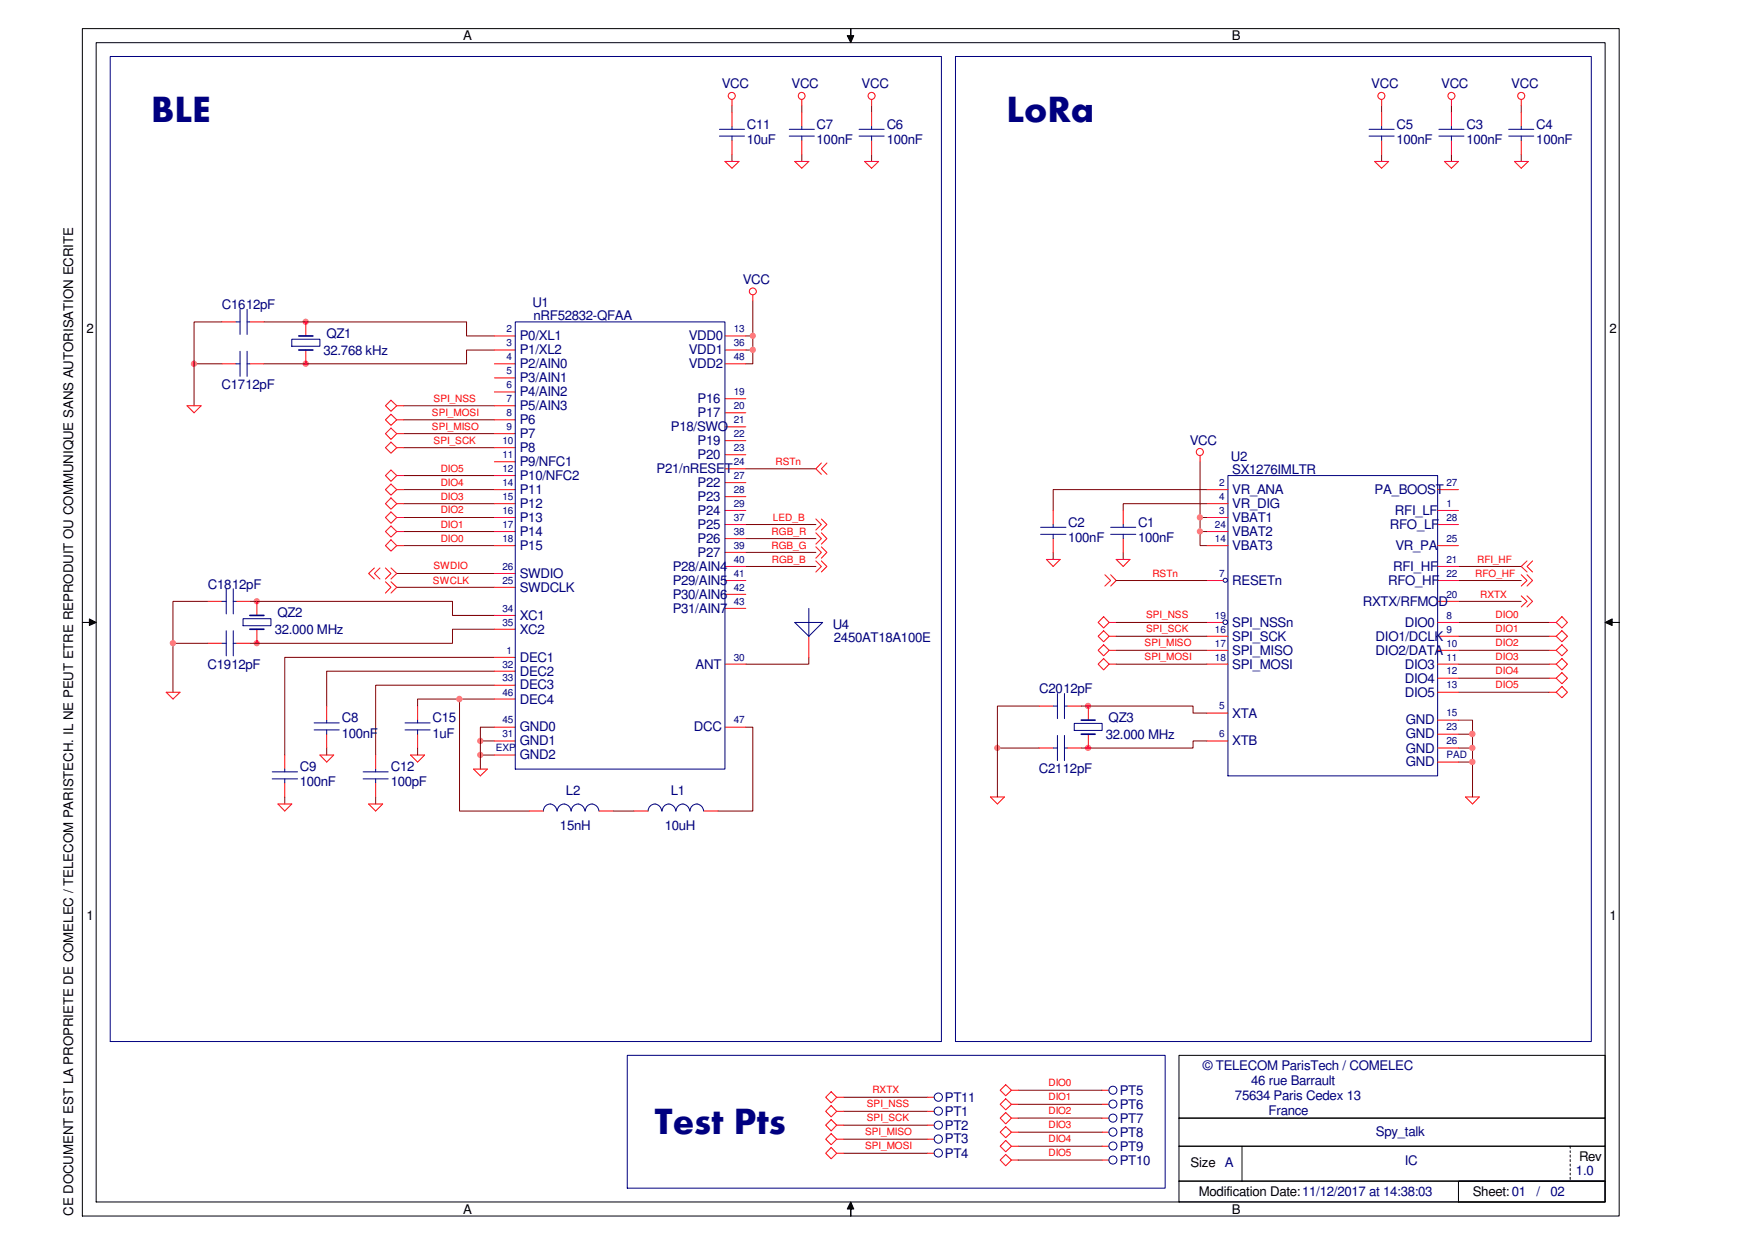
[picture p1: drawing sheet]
<svg xmlns="http://www.w3.org/2000/svg" width="297mm" height="210mm" viewBox="0 0 297 210" stroke-linecap="round" stroke-linejoin="round" font-family="sans-serif">
<path d="M202.3 77.9v14.1h1.2M202.3 89.6h1.2M188.2 104.9h15.3M188.2 107.3h15.3M188.2 109.6h15.3M188.2 112h15.3" fill="none" stroke="#800000" stroke-width=".17"/>
<circle cx="202.3" cy="89.6" r=".45" fill="#f0f"/>
<circle cx="202.3" cy="89.6" r=".45" fill="none" stroke="#f0f" stroke-width=".17"/>
<path d="M202.3 87.2h1.2" fill="none" stroke="#800000" stroke-width=".17"/>
<circle cx="202.3" cy="87.2" r=".45" fill="#f0f"/>
<circle cx="202.3" cy="87.2" r=".45" fill="none" stroke="#f0f" stroke-width=".17"/>
<g fill="none" stroke="#800000" stroke-width=".17">
<path d="M123.4 17.8v1.2M135.2 17.8v1.2M146.9 17.8v1.2M232.9 17.8v1.2M244.7 17.8v1.2M256.5 17.8v1.2M123.4 26v1.2M135.2 26v1.2M146.9 26v1.2M232.9 26v1.2M244.7 26v1.2M256.5 26v1.2"/>
<path d="M177.5 93.1v1.2M189.4 93.1v1.2M81 127.3h2.4"/>
</g>
<circle cx="81" cy="127.3" r=".44" fill="#f0f"/>
<circle cx="81" cy="127.3" r=".44" fill="none" stroke="#f0f" stroke-width=".17"/>
<path d="M81 124.9h2.4" fill="none" stroke="#800000" stroke-width=".17"/>
<circle cx="81" cy="124.9" r=".44" fill="#f0f"/>
<circle cx="81" cy="124.9" r=".44" fill="none" stroke="#f0f" stroke-width=".17"/>
<path d="M125.7 59h1.2M126.9 50.8v10.5h-1.2M83.4 117.9h-13v1.1M83.4 115.5h-20.1v11.8M83.4 113.2h-28.3v5.8M83.4 110.8h-35.4v16.5M48 134.4v1.2M55.1 126.1v1.2M63.3 134.4v1.2M70.4 126.1v1.2M83.4 122.6h-2.4v7.1" fill="none" stroke="#800000" stroke-width=".17"/>
<circle cx="126.9" cy="59" r=".44" fill="#f0f"/>
<circle cx="126.9" cy="59" r=".44" fill="none" stroke="#f0f" stroke-width=".17"/>
<path d="M125.7 56.6h1.2" fill="none" stroke="#800000" stroke-width=".17"/>
<circle cx="126.9" cy="56.6" r=".44" fill="#f0f"/>
<circle cx="126.9" cy="56.6" r=".44" fill="none" stroke="#f0f" stroke-width=".17"/>
<path d="M68 68.4h15.4M68 70.8h15.4M68 73.1h15.4M68 75.5h15.4M77.5 117.9v18.8h11.7M136.4 110.8v1.2h-10.7M103.4 136.7h3.5M125.7 122.6h1.2v14.1h-5.9" fill="none" stroke="#800000" stroke-width=".17"/>
<circle cx="77.4" cy="117.9" r=".46" fill="#f0f"/>
<circle cx="77.4" cy="117.9" r=".46" fill="none" stroke="#f0f" stroke-width=".17"/>
<path d="M32.7 61.3h4.7M203.5 84.9h-14.1v1.2M203.5 82.5h-26v3.6" fill="none" stroke="#800000" stroke-width=".17"/>
<circle cx="32.7" cy="61.3" r=".45" fill="#f0f"/>
<circle cx="32.7" cy="61.3" r=".45" fill="none" stroke="#f0f" stroke-width=".17"/>
<path d="M37.4 54.3h-4.7v14.1M51.6 61.3h.1" fill="none" stroke="#800000" stroke-width=".17"/>
<circle cx="51.5" cy="61.3" r=".45" fill="#f0f"/>
<circle cx="51.5" cy="61.3" r=".45" fill="none" stroke="#f0f" stroke-width=".17"/>
<path d="M51.6 54.3h.1" fill="none" stroke="#800000" stroke-width=".17"/>
<circle cx="51.5" cy="54.3" r=".45" fill="#f0f"/>
<circle cx="51.5" cy="54.3" r=".45" fill="none" stroke="#f0f" stroke-width=".17"/>
<path d="M125.7 79h11.8M188.2 97.9h15.3M43.3 101.4h.1" fill="none" stroke="#800000" stroke-width=".17"/>
<circle cx="43.3" cy="101.4" r=".44" fill="#f0f"/>
<circle cx="43.3" cy="101.4" r=".44" fill="none" stroke="#f0f" stroke-width=".17"/>
<path d="M29.2 108.5h5.8M35 101.4h-5.8v15.3" fill="none" stroke="#800000" stroke-width=".17"/>
<circle cx="29.1" cy="108.4" r=".44" fill="#f0f"/>
<circle cx="29.1" cy="108.4" r=".44" fill="none" stroke="#f0f" stroke-width=".17"/>
<path d="M43.3 108.5h.1" fill="none" stroke="#800000" stroke-width=".17"/>
<circle cx="43.3" cy="108.4" r=".44" fill="#f0f"/>
<circle cx="43.3" cy="108.4" r=".44" fill="none" stroke="#f0f" stroke-width=".17"/>
<path d="M44.5 54.3h34.2v2.3h4.7M83.4 59h-4.7v2.3h-34.2M183.5 119h.1" fill="none" stroke="#800000" stroke-width=".17"/>
<circle cx="183.4" cy="119" r=".46" fill="#f0f"/>
<circle cx="183.4" cy="119" r=".46" fill="none" stroke="#f0f" stroke-width=".17"/>
<path d="M168.1 126.1h7.1" fill="none" stroke="#800000" stroke-width=".17"/>
<circle cx="168.1" cy="126.1" r=".44" fill="#f0f"/>
<circle cx="168.1" cy="126.1" r=".44" fill="none" stroke="#f0f" stroke-width=".17"/>
<path d="M175.2 119h-7.1v15.4M183.5 126.1h.1" fill="none" stroke="#800000" stroke-width=".17"/>
<circle cx="183.4" cy="126.1" r=".45" fill="#f0f"/>
<circle cx="183.4" cy="126.1" r=".45" fill="none" stroke="#f0f" stroke-width=".17"/>
<path d="M42.1 101.4h34.2v2.4h7.1M83.4 106.1h-7.1v2.4h-34.2M182.3 119h18.8v1.2h2.4M203.5 124.9h-2.4v1.2h-18.8M245.9 121.4h2.3v13M245.9 128.5h2.3" fill="none" stroke="#800000" stroke-width=".17"/>
<circle cx="248.2" cy="128.5" r=".46" fill="#f0f"/>
<circle cx="248.2" cy="128.5" r=".46" fill="none" stroke="#f0f" stroke-width=".17"/>
<path d="M245.9 126.1h2.3" fill="none" stroke="#800000" stroke-width=".17"/>
<circle cx="248.2" cy="126.1" r=".45" fill="#f0f"/>
<circle cx="248.2" cy="126.1" r=".45" fill="none" stroke="#f0f" stroke-width=".17"/>
<path d="M245.9 123.8h2.3" fill="none" stroke="#800000" stroke-width=".17"/>
<circle cx="248.2" cy="123.7" r=".46" fill="#f0f"/>
<circle cx="248.2" cy="123.7" r=".46" fill="none" stroke="#f0f" stroke-width=".17"/>
<g fill="none" stroke="#800000" stroke-width=".17">
<path d="M66.9 96.7h16.5M66.9 99h16.5M68 80.2h15.4M68 82.5h15.4M68 84.9h15.4M68 87.2h15.4M68 89.6h15.4M68 92h15.4M125.7 95.5h11.8M125.7 88.4h11.8M125.7 90.8h11.8M125.7 93.1h11.8"/>
<path d="M245.9 95.5h10.6M245.9 97.9h10.6M245.9 101.4h10.6M245.9 104.9h15.3M245.9 107.3h15.3M245.9 109.6h15.3M245.9 112h15.3M245.9 114.3h15.3M245.9 116.7h15.3M142.2 194.4h14.2M142.2 192.1h14.2M142.2 189.7h14.2"/>
<path d="M142.2 187.4h14.2M142.2 185h14.2M171.7 183.8h14.1M171.7 186.2h14.1M171.7 188.5h14.1M171.7 190.9h14.1M171.7 193.3h14.1M171.7 195.6h14.1"/>
</g>
<g fill="#000">
<path d="M143.4 4.8v1.2h.5l-.5 1.2-.6-1.2h.6z" fill-rule="evenodd"/>
<path d="M13.9 104.9h1.2v-.5l1.1 .5-1.1 .6v-.6z" fill-rule="evenodd"/>
<path d="M270.6 104.9l1.2-.5v.5h1.2h-1.2v.6z" fill-rule="evenodd"/>
<path d="M143.4 202.6l.5 1.2h-.5v1.2v-1.2h-.6z" fill-rule="evenodd"/>
</g>
<g fill="none" stroke="#000" stroke-width=".17">
<path d="M13.9 4.8h259.1v200.2h-259.1zM16.2 7.2h254.4v195.4h-254.4zM143.4 4.8v1.2h.5l-.5 1.2-.6-1.2h.6zM13.9 104.9h1.2v-.5l1.1 .5-1.1 .6v-.6zM270.6 104.9l1.2-.5v.5h1.2h-1.2v.6zM198.8 177.9h71.8v10.6h-71.8zM198.8 199.1h71.8v3.5h-71.8zM198.8 188.5h71.8v4.8h-71.8zM198.8 193.3h71.8v5.8h-71.8zM209.4 193.3v5.8M245.9 199.1h24.7v3.5h-24.7zM264.7 193.3v.3"/>
<path d="M264.7 194v.3M264.7 194.7v.4M264.7 195.5v.3M264.7 196.3v.3M264.7 197v.4M264.7 197.8v.3M264.7 198.5v.3M143.4 202.6l.5 1.2h-.5v1.2v-1.2h-.6z"/>
</g>
<g fill="none" stroke="#000080" stroke-width=".17">
<path d="M18.6 9.5h140.1v166.1h-140.1zM161.1 9.5h107.2v166.1h-107.2zM121.3 21.8h4.2M121.3 22.9h4.2M123.4 21.3v.5M123.4 22.9v.8M133.1 21.8h4.2M133.1 22.9h4.2M135.2 21.3v.5M135.2 22.9v.8M144.8 21.8h4.3M144.8 22.9h4.3"/>
<path d="M146.9 21.3v.5M146.9 22.9v.8M230.8 21.8h4.2M230.8 22.9h4.2M232.9 21.3v.5M232.9 22.9v.8M242.6 21.8h4.2M242.6 22.9h4.2M244.7 21.3v.5M244.7 22.9v.8M254.3 21.8h4.3M254.3 22.9h4.3"/>
<path d="M256.5 21.3v.5M256.5 22.9v.8M39.8 54.3h.7M40.5 52.2v4.2M40.5 59.2v4.3M41.7 52.2v4.2M41.7 59.2v4.3M41.7 54.3h.4M49.2 57.2h4.7v1.2h-4.7zM86.9 54.3h35.3v75.4h-35.3zM39.8 61.3h.7M41.7 61.3h.4"/>
<path d="M38.1 99.3v4.2M39.3 99.3v4.2M175.4 88.9h4.3M175.4 90.1h4.3M177.5 88.4v.5M177.5 90.1v.7M187.2 88.9h4.3M187.2 90.1h4.3M189.4 88.4v.5M189.4 90.1v.7M207 80.2h35.4v50.6h-35.4zM37.4 101.4h.7"/>
<path d="M37.4 108.5h.7M38.1 106.3v4.3M39.3 106.3v4.3M39.3 101.4h.5M39.3 108.5h.5M41 104.3h4.7v1.2h-4.7zM134 104.9h4.7l-2.3 2.4zM136.4 102.6v4.7M177.5 119h.8M178.3 116.9v4.3M179.4 116.9v4.3M179.4 119h.5"/>
<path d="M45.9 130.1h4.3M45.9 131.3h4.3M48 129.7v.4M48 131.3v.7M53 121.9h4.2M53 123.1h4.2M55.1 121.4v.5M55.1 123.1v.7M61.2 130.1h4.2M61.2 131.3h4.2M63.3 129.7v.4M63.3 131.3v.7"/>
<path d="M68.3 121.9h4.2M68.3 123.1h4.2M70.4 121.4v.5M70.4 123.1v.7M91.6 136.7a1.14 1.14 0 0 1 1.1-1.1 1.14 1.14 0 0 1 1.2 1.1M93.9 136.7a1.16 1.16 0 0 1 1.2-1.1 1.16 1.16 0 0 1 1.2 1.1M96.3 136.7a1.14 1.14 0 0 1 1.1-1.1 1.14 1.14 0 0 1 1.2 1.1M98.7 136.7a1.14 1.14 0 0 1 1.1-1.1 1.14 1.14 0 0 1 1.2 1.1M109.3 136.7a1.14 1.14 0 0 1 1.1-1.1 1.14 1.14 0 0 1 1.1 1.1M111.6 136.7a1.14 1.14 0 0 1 1.2-1.1 1.14 1.14 0 0 1 1.1 1.1M114 136.7a1.16 1.16 0 0 1 1.1-1.1 1.16 1.16 0 0 1 1.2 1.1M116.3 136.7a1.14 1.14 0 0 1 1.2-1.1 1.14 1.14 0 0 1 1.1 1.1"/>
<path d="M177.5 126.1h.8M178.3 124v4.2M179.4 124v4.2M179.4 126.1h.5M181.1 122h4.7v1.1h-4.7zM105.7 177.9h90.7v22.4h-90.7z"/>
<circle cx="206.6" cy="97.8" r=".35"/>
<circle cx="206.6" cy="104.9" r=".4"/>
<circle cx="158.2" cy="192" r=".69"/>
<circle cx="158.2" cy="185" r=".69"/>
<circle cx="158.2" cy="187.3" r=".69"/>
<circle cx="158.2" cy="194.4" r=".69"/>
<circle cx="158.2" cy="189.7" r=".69"/>
<circle cx="187.6" cy="190.9" r=".68"/>
<circle cx="187.6" cy="183.8" r=".68"/>
<circle cx="187.6" cy="195.6" r=".68"/>
<circle cx="187.6" cy="186.1" r=".68"/>
<circle cx="187.6" cy="188.5" r=".68"/>
<circle cx="187.6" cy="193.2" r=".68"/>
</g>
<g fill="none" stroke="#f00" stroke-width=".17">
<path d="M123.4 16.8v1M123.4 19v2.3M135.2 16.8v1M135.2 19v2.3M146.9 16.8v1M146.9 19v2.3M232.9 16.8v1M232.9 19v2.3M244.7 16.8v1M244.7 19v2.3M256.5 16.8v1M256.5 19v2.3"/>
<path d="M122.2 27.2h2.4l-1.2 1.2zM123.4 23.7v2.3M134 27.2h2.4l-1.2 1.2zM135.2 23.7v2.3M145.8 27.2h2.3l-1.2 1.2zM146.9 23.7v2.3M231.7 27.2h2.4l-1.2 1.2zM232.9 23.7v2.3M243.5 27.2h2.4l-1.2 1.2zM244.7 23.7v2.3M255.3 27.2h2.3l-1.1 1.2zM256.5 23.7v2.3"/>
<path d="M37.4 54.3h2.4M42.1 54.3h2.4M51.6 54.3v2.3M51.6 59v2.3M83.4 56.6h3.5M83.4 59h3.5M122.2 56.6h3.5M122.2 59h3.5M126.9 49.8v1M31.5 68.4h2.4l-1.2 1.2zM37.4 61.3h2.4M42.1 61.3h2.4"/>
<path d="M65.9 69.8l1 1-1 .9-.9-.9zM65.9 72.2l1 .9-1 1-.9-1zM65.9 74.5l1 1-1 .9-.9-.9zM65.9 67.5l1 .9-1 .9-.9-.9zM65.9 79.2l1 1-1 1-.9-1zM66.9 68.4h1.1M66.9 70.8h1.1M66.9 73.1h1.1M66.9 75.5h1.1M83.4 61.3h3.5M83.4 63.7h3.5M83.4 66.1h3.5"/>
<path d="M83.4 68.4h3.5M83.4 70.8h3.5M83.4 73.1h3.5M83.4 75.5h3.5M83.4 77.9h3.5M122.2 61.3h3.5M122.2 67.2h3.5M122.2 69.6h3.5M122.2 72h3.5M122.2 74.3h3.5M122.2 76.7h3.5M122.2 79h3.5"/>
<path d="M138.5 78.1l-1 .9 1 1M139.4 78.1l-.9 .9 .9 1M202.3 76.8v1.1M63.1 95.8l-1 .9 1 .9M64 95.8l-.9 .9 .9 .9M65 95.8l.9 .9-.9 .9M65 98.1l.9 .9-.9 1M65.9 95.8l1 .9-1 .9M65.9 98.1l1 .9-1 1M65.9 81.6l1 .9-1 1-.9-1zM65.9 83.9l1 1-1 1-.9-1zM65.9 86.3l1 .9-1 1-.9-1z"/>
<path d="M65.9 88.7l1 .9-1 1-.9-1zM65.9 91l1 1-1 .9-.9-.9zM66.9 82.5h1.1M66.9 84.9h1.1M66.9 87.2h1.1M66.9 89.6h1.1M66.9 92h1.1M66.9 80.2h1.1M83.4 82.5h3.5M83.4 84.9h3.5M83.4 87.2h3.5M83.4 89.6h3.5"/>
<path d="M83.4 92h3.5M83.4 80.2h3.5M83.4 99h3.5M83.4 96.7h3.5M122.2 97.9h3.5M122.2 86.1h3.5M122.2 88.4h3.5M122.2 95.5h3.5M122.2 81.4h3.5M122.2 83.7h3.5M122.2 90.8h3.5M122.2 93.1h3.5"/>
<path d="M137.5 87.5l1 .9-1 1M137.5 89.8l1 1-1 .9M137.5 92.2l1 .9-1 1M137.5 94.6l1 .9-1 .9M138.5 87.5l.9 .9-.9 1M138.5 89.8l.9 1-.9 .9M138.5 92.2l.9 .9-.9 1M138.5 94.6l.9 .9-.9 .9M176.4 94.3h2.3l-1.2 1.2zM177.5 86.1v2.3M177.5 90.8v2.3M186.3 96.9l.9 1-.9 .9"/>
<path d="M187.2 96.9l1 1-1 .9M188.2 94.3h2.3l-1.1 1.2zM189.4 86.1v2.3M189.4 90.8v2.3M203.5 82.5h3.5M203.5 84.9h3.5M203.5 87.2h3.5M203.5 89.6h3.5M203.5 92h3.5M203.5 97.9h2.7M242.4 82.5h3.5M242.4 92h3.5"/>
<path d="M242.4 97.9h3.5M242.4 86.1h3.5M242.4 88.4h3.5M242.4 95.5h3.5M256.5 96.9l.9 1-.9 .9M257.4 94.6l-.9 .9 .9 .9M257.4 96.9l1 1-1 .9M258.4 94.6l-1 .9 1 .9M28 116.7h2.3l-1.1 1.2zM35 101.4h2.4M35 108.5h2.4M39.8 101.4h2.3"/>
<path d="M39.8 108.5h2.3M43.3 101.4v2.4M43.3 106.1v2.4M55.1 119v2.4M70.4 119v2.4M83.4 103.8h3.5M83.4 106.1h3.5M83.4 110.8h3.5M83.4 113.2h3.5M83.4 115.5h3.5M83.4 117.9h3.5M122.2 112h3.5"/>
<path d="M122.2 100.2h3.5M122.2 102.6h3.5M136.4 107.3v3.5M175.2 119h2.3M179.9 119h2.4M183.5 119v2.4M186.1 106.3l.9 1-.9 .9-1-.9zM186.1 108.7l.9 .9-.9 1-1-1zM186.1 111l.9 1-.9 .9-1-.9zM186.1 104l.9 .9-.9 1-1-1zM187 107.3h1.2M187 109.6h1.2"/>
<path d="M187 112h1.2M187 104.9h1.2M203.5 107.3h3.5M203.5 109.6h3.5M203.5 112h3.5M203.5 104.9h2.7M242.4 107.3h3.5M242.4 109.6h3.5M242.4 112h3.5M242.4 114.3h3.5M242.4 116.7h3.5M242.4 104.9h3.5"/>
<path d="M242.4 101.4h3.5M256.5 100.5l.9 .9-.9 .9M257.4 100.5l1 .9-1 .9M261.2 107.3h1.1M261.2 109.6h1.1M261.2 112h1.1M261.2 114.3h1.1M261.2 116.7h1.1M261.2 104.9h1.1M262.3 107.3l1-1 .9 1-.9 .9zM262.3 109.6l1-.9 .9 .9-.9 1zM262.3 112l1-1 .9 1-.9 .9z"/>
<path d="M262.3 104.9l1-.9 .9 .9-.9 1zM262.3 114.3l1-.9 .9 .9-.9 1zM262.3 116.7l1-1 .9 1-.9 .9zM46.9 135.6h2.3l-1.2 1.1zM48 127.3v2.4M48 132v2.4M53.9 127.3h2.4l-1.2 1.2zM55.1 123.8v2.3M62.1 135.6h2.4l-1.2 1.1zM63.3 127.3v2.4M63.3 132v2.4M69.2 127.3h2.4l-1.2 1.2z"/>
<path d="M70.4 123.8v2.3M79.8 129.7h2.4l-1.2 1.1zM83.4 124.9h3.5M83.4 122.6h3.5M83.4 127.3h3.5M89.2 136.7h2.4M101 136.7h2.4M106.9 136.7h2.4M118.7 136.7h2.3M122.2 122.6h3.5M167 134.4h2.3l-1.2 1.2zM175.2 126.1h2.3"/>
<path d="M179.9 126.1h2.4M183.5 123.8v2.3M203.5 120.2h3.5M203.5 124.9h3.5M242.4 121.4h3.5M242.4 123.8h3.5M242.4 126.1h3.5M242.4 128.5h3.5M247.1 134.4h2.3l-1.2 1.2zM140.1 188.8l1 .9-1 1-.9-1zM140.1 191.1l1 1-1 .9-.9-.9zM140.1 193.5l1 .9-1 1-.9-1z"/>
<path d="M140.1 186.4l1 1-1 .9-.9-.9zM140.1 184.1l1 .9-1 .9-.9-.9zM141.1 187.4h1.1M141.1 189.7h1.1M141.1 192.1h1.1M141.1 194.4h1.1M141.1 185h1.1M156.4 187.4h1.1M156.4 189.7h1.1M156.4 192.1h1.1M156.4 194.4h1.1M156.4 185h1.1"/>
<path d="M169.5 185.3l1 .9-1 .9-.9-.9zM169.5 187.6l1 .9-1 1-.9-1zM169.5 189.9l1 1-1 .9-.9-.9zM169.5 182.9l1 .9-1 .9-.9-.9zM169.5 192.3l1 1-1 .9-.9-.9zM169.5 194.6l1 1-1 1-.9-1zM170.5 186.2h1.2M170.5 188.5h1.2M170.5 190.9h1.2M170.5 183.8h1.2M170.5 193.3h1.2M170.5 195.6h1.2"/>
<path d="M185.8 186.2h1.1M185.8 188.5h1.1M185.8 190.9h1.1M185.8 183.8h1.1M185.8 193.3h1.1M185.8 195.6h1.1"/>
<circle cx="123.4" cy="16.2" r=".59"/>
<circle cx="135.1" cy="16.2" r=".59"/>
<circle cx="146.9" cy="16.2" r=".59"/>
<circle cx="232.9" cy="16.2" r=".59"/>
<circle cx="244.7" cy="16.2" r=".59"/>
<circle cx="256.5" cy="16.2" r=".59"/>
<circle cx="126.9" cy="49.1" r=".59"/>
<circle cx="202.3" cy="76.2" r=".59"/>
</g>
<path d="M50.4 59h2.3M50.4 56.6h2.3M42.1 106.1h2.4M42.1 103.8h2.4M182.3 123.8h2.3M182.3 121.4h2.3" fill="none" stroke="#000080" stroke-width=".28"/>
<g font-size="6.3" fill="#000080">
<text x="25.5" y="20.5">BLE</text>
<text x="169.7" y="20.5">LoRa</text>
<text x="110.4" y="191.2">Test Pts</text>
</g>
<g font-size="2.2">
<text x="78.1" y="6.7">A</text>
<text x="207.6" y="6.7">B</text>
<text x="14.6" y="56.2">2</text>
<text x="271.3" y="56.2">2</text>
<text x="14.6" y="155.1">1</text>
<text x="271.3" y="155.1">1</text>
<text x="200.7" y="196.7">Size A</text>
<text x="266.2" y="195.7">Rev</text>
<text x="202.1" y="201.7">Modification Date:11/12/2017 at 14:38:03</text>
<text x="248.3" y="201.7">Sheet: 01</text>
<text x="12.4" y="205" transform="rotate(-90 12.4 205)">CE DOCUMENT EST LA PROPRIETE DE COMELEC / TELECOM PARISTECH. IL NE PEUT ETRE REPRODUIT OU COMMUNIQUE SANS AUTORISATION ECRITE</text>
<text x="78.1" y="204.6">A</text>
<text x="207.6" y="204.6">B</text>
</g>
<g font-size="2.2" fill="#000080">
<text x="121.7" y="14.9">VCC</text>
<text x="133.4" y="14.9">VCC</text>
<text x="145.2" y="14.9">VCC</text>
<text x="231.2" y="14.9">VCC</text>
<text x="242.9" y="14.9">VCC</text>
<text x="254.8" y="14.9">VCC</text>
<text x="125.9" y="21.7">C11</text>
<text x="137.7" y="21.7">C7</text>
<text x="149.5" y="21.7">C6</text>
<text x="235.4" y="21.7">C5</text>
<text x="247.2" y="21.7">C3</text>
<text x="259" y="21.7">C4</text>
<text x="125.9" y="24.3">10uF</text>
<text x="137.7" y="24.3">100nF</text>
<text x="149.5" y="24.3">100nF</text>
<text x="235.4" y="24.3">100nF</text>
<text x="247.2" y="24.3">100nF</text>
<text x="259" y="24.3">100nF</text>
<text x="125.2" y="47.9">VCC</text>
<text x="37.4" y="52.1">C1612pF</text>
<text x="89.7" y="51.8">U1</text>
<text x="90" y="54">nRF52832-QFAA</text>
<text x="54.5" y="59.8">32.768 kHz</text>
<text x="55" y="56.9">QZ1</text>
<text x="87.6" y="59.7">P1/XL2</text>
<text x="87.6" y="57.4">P0/XL1</text>
<text x="116.1" y="59.7">VDD1</text>
<text x="116.1" y="57.4">VDD0</text>
<text x="37.3" y="65.6">C1712pF</text>
<text x="87.6" y="64.4">P3/AIN1</text>
<text x="87.6" y="62.1">P2/AIN0</text>
<text x="116.1" y="62.1">VDD2</text>
<text x="87.6" y="71.5">P6</text>
<text x="87.6" y="69.2">P5/AIN3</text>
<text x="87.6" y="66.8">P4/AIN2</text>
<text x="117.6" y="70.3">P17</text>
<text x="117.6" y="68">P16</text>
<text x="87.6" y="76.2">P8</text>
<text x="87.6" y="73.9">P7</text>
<text x="113.1" y="72.7">P18/SWO</text>
<text x="117.6" y="77.4">P20</text>
<text x="117.6" y="75.1">P19</text>
<text x="200.6" y="75">VCC</text>
<text x="207.5" y="77.7">U2</text>
<text x="87.6" y="83.3">P11</text>
<text x="87.6" y="80.9">P10/NFC2</text>
<text x="87.6" y="78.6">P9/NFC1</text>
<text x="110.7" y="79.8">P21/nRESET</text>
<text x="117.6" y="82.1">P22</text>
<text x="207.7" y="79.9">SX1276IMLTR</text>
<text x="207.7" y="83.3">VR_ANA</text>
<text x="231.7" y="83.3">PA_BOOST</text>
<text x="87.6" y="88">P13</text>
<text x="87.6" y="85.6">P12</text>
<text x="117.6" y="89.2">P25</text>
<text x="117.6" y="86.8">P24</text>
<text x="117.6" y="84.5">P23</text>
<text x="180.1" y="88.8">C2</text>
<text x="191.9" y="88.8">C1</text>
<text x="207.7" y="85.6">VR_DIG</text>
<text x="207.7" y="88">VBAT1</text>
<text x="234.3" y="89.2">RFO_LF</text>
<text x="235.2" y="86.8">RFI_LF</text>
<text x="87.6" y="92.7">P15</text>
<text x="87.6" y="90.3">P14</text>
<text x="117.6" y="93.9">P27</text>
<text x="117.6" y="91.5">P26</text>
<text x="180.1" y="91.4">100nF</text>
<text x="191.9" y="91.4">100nF</text>
<text x="207.7" y="90.3">VBAT2</text>
<text x="207.7" y="92.7">VBAT3</text>
<text x="235.2" y="92.7">VR_PA</text>
<text x="35" y="99.2">C1812pF</text>
<text x="87.6" y="97.4">SWDIO</text>
<text x="87.6" y="99.8">SWDCLK</text>
<text x="113.4" y="101">P30/AIN6</text>
<text x="113.4" y="98.6">P29/AIN5</text>
<text x="113.4" y="96.2">P28/AIN4</text>
<text x="207.7" y="98.6">RESETn</text>
<text x="234" y="98.6">RFO_HF</text>
<text x="234.9" y="96.2">RFI_HF</text>
<text x="46.3" y="106.9">32.000 MHz</text>
<text x="46.8" y="104.1">QZ2</text>
<text x="87.6" y="106.8">XC2</text>
<text x="87.6" y="104.5">XC1</text>
<text x="113.4" y="103.3">P31/AIN7</text>
<text x="140.4" y="106">U4</text>
<text x="207.7" y="105.7">SPI_NSSn</text>
<text x="229.7" y="102.2">RXTX/RFMOD</text>
<text x="236.8" y="105.7">DIO0</text>
<text x="35" y="112.7">C1912pF</text>
<text x="87.6" y="113.9">DEC2</text>
<text x="87.6" y="111.5">DEC1</text>
<text x="117.3" y="112.7">ANT</text>
<text x="140.6" y="108.2">2450AT18A100E</text>
<text x="207.7" y="112.7">SPI_MOSI</text>
<text x="207.7" y="108">SPI_SCK</text>
<text x="207.7" y="110.4">SPI_MISO</text>
<text x="231.9" y="108">DIO1/DCLK</text>
<text x="231.9" y="110.4">DIO2/DATA</text>
<text x="236.8" y="112.7">DIO3</text>
<text x="87.6" y="116.2">DEC3</text>
<text x="87.6" y="118.6">DEC4</text>
<text x="175.2" y="116.9">C2012pF</text>
<text x="236.8" y="115.1">DIO4</text>
<text x="236.8" y="117.4">DIO5</text>
<text x="57.6" y="121.8">C8</text>
<text x="57.6" y="124.4">100nF</text>
<text x="72.9" y="121.8">C15</text>
<text x="72.9" y="124.4">1uF</text>
<text x="87.6" y="123.3">GND0</text>
<text x="87.6" y="125.7">GND1</text>
<text x="117" y="123.3">DCC</text>
<text x="186.4" y="124.6">32.000 MHz</text>
<text x="186.9" y="121.7">QZ3</text>
<text x="207.7" y="121">XTA</text>
<text x="207.7" y="125.7">XTB</text>
<text x="237" y="124.5">GND</text>
<text x="237" y="122.1">GND</text>
<text x="50.5" y="130">C9</text>
<text x="65.9" y="130">C12</text>
<text x="87.6" y="128">GND2</text>
<text x="175.1" y="130.4">C2112pF</text>
<text x="237" y="126.9">GND</text>
<text x="237" y="129.2">GND</text>
<text x="50.5" y="132.6">100nF</text>
<text x="65.9" y="132.6">100pF</text>
<text x="95.4" y="134.1">L2</text>
<text x="113.1" y="134.1">L1</text>
<text x="94.4" y="140">15nH</text>
<text x="112.1" y="140">10uH</text>
<text x="159.3" y="185.7">PT11</text>
<text x="188.8" y="184.6">PT5</text>
<text x="202.8" y="180.3">© TELECOM ParisTech / COMELEC</text>
<text x="208.2" y="185.4">75634 Paris Cedex 13</text>
<text x="210.9" y="182.9">46 rue Barrault</text>
<text x="159.3" y="188.1">PT1</text>
<text x="159.3" y="190.5">PT2</text>
<text x="188.8" y="186.9">PT6</text>
<text x="188.8" y="189.3">PT7</text>
<text x="188.8" y="191.6">PT8</text>
<text x="213.9" y="188">France</text>
<text x="231.9" y="191.6">Spy_talk</text>
<text x="159.3" y="192.8">PT3</text>
<text x="159.3" y="195.2">PT4</text>
<text x="188.8" y="194">PT9</text>
<text x="188.8" y="196.3">PT10</text>
<text x="236.8" y="196.4">IC</text>
<text x="259" y="201.7">/</text>
<text x="261.4" y="201.7">02</text>
<text x="265.7" y="198.1">1.0</text>
</g>
<g font-size="1.7" fill="#000080">
<text x="85.4" y="56">2</text>
<text x="85.4" y="58.4">3</text>
<text x="123.7" y="58.4">36</text>
<text x="123.7" y="56">13</text>
<text x="85.4" y="60.7">4</text>
<text x="85.4" y="63.1">5</text>
<text x="85.4" y="65.4">6</text>
<text x="123.7" y="60.7">48</text>
<text x="85.4" y="67.8">7</text>
<text x="85.4" y="70.1">8</text>
<text x="123.7" y="66.6">19</text>
<text x="123.7" y="69">20</text>
<text x="123.7" y="71.3">21</text>
<text x="84.7" y="74.8">10</text>
<text x="84.7" y="77.2">11</text>
<text x="85.4" y="72.5">9</text>
<text x="123.7" y="73.7">22</text>
<text x="123.7" y="76">23</text>
<text x="84.7" y="79.6">12</text>
<text x="84.7" y="81.9">14</text>
<text x="123.7" y="78.4">24</text>
<text x="123.7" y="80.8">27</text>
<text x="123.7" y="83.1">28</text>
<text x="205.5" y="81.9">2</text>
<text x="243.8" y="81.9">27</text>
<text x="84.7" y="84.3">15</text>
<text x="84.7" y="86.7">16</text>
<text x="84.7" y="89">17</text>
<text x="123.7" y="85.5">29</text>
<text x="123.7" y="87.8">37</text>
<text x="204.8" y="89">24</text>
<text x="205.5" y="86.7">3</text>
<text x="205.5" y="84.3">4</text>
<text x="243.8" y="85.5">1</text>
<text x="243.8" y="87.8">28</text>
<text x="84.7" y="91.4">18</text>
<text x="123.7" y="90.2">38</text>
<text x="123.7" y="92.5">39</text>
<text x="123.7" y="94.9">40</text>
<text x="204.8" y="91.4">14</text>
<text x="243.8" y="91.4">25</text>
<text x="243.8" y="94.9">21</text>
<text x="84.7" y="98.4">25</text>
<text x="84.7" y="96.1">26</text>
<text x="123.7" y="97.2">41</text>
<text x="123.7" y="99.6">42</text>
<text x="123.7" y="101.9">43</text>
<text x="205.5" y="97.2">7</text>
<text x="243.8" y="100.8">20</text>
<text x="243.8" y="97.2">22</text>
<text x="84.7" y="103.1">34</text>
<text x="84.7" y="105.5">35</text>
<text x="204.8" y="106.6">16</text>
<text x="204.8" y="104.3">19</text>
<text x="243.8" y="104.3">8</text>
<text x="243.8" y="106.6">9</text>
<text x="84.7" y="112.6">32</text>
<text x="85.4" y="110.2">1</text>
<text x="123.7" y="111.4">30</text>
<text x="204.8" y="109">17</text>
<text x="204.8" y="111.4">18</text>
<text x="243.8" y="109">10</text>
<text x="243.8" y="111.4">11</text>
<text x="243.8" y="113.7">12</text>
<text x="84.7" y="114.9">33</text>
<text x="84.7" y="117.3">46</text>
<text x="205.5" y="119.6">5</text>
<text x="243.8" y="116.1">13</text>
<text x="84.7" y="124.3">31</text>
<text x="84.7" y="122">45</text>
<text x="123.7" y="122">47</text>
<text x="205.5" y="124.3">6</text>
<text x="243.8" y="125.5">26</text>
<text x="243.8" y="123.1">23</text>
<text x="243.8" y="120.8">15</text>
<text x="83.6" y="126.7">EXP</text>
<text x="243.8" y="127.8">PAD</text>
</g>
<g font-size="1.7" fill="#f00">
<text x="72.8" y="70.1">SPI_MOSI</text>
<text x="73.1" y="67.7">SPI_NSS</text>
<text x="72.8" y="72.5">SPI_MISO</text>
<text x="73.1" y="74.8">SPI_SCK</text>
<text x="74.3" y="79.5">DIO5</text>
<text x="74.3" y="81.9">DIO4</text>
<text x="130.7" y="78.4">RSTn</text>
<text x="74.3" y="84.2">DIO3</text>
<text x="74.3" y="86.6">DIO2</text>
<text x="74.3" y="88.9">DIO1</text>
<text x="130.3" y="87.9">LED_B</text>
<text x="74.3" y="91.3">DIO0</text>
<text x="130" y="92.6">RGB_G</text>
<text x="130.1" y="90.2">RGB_R</text>
<text x="130.1" y="94.9">RGB_B</text>
<text x="249" y="94.9">RFI_HF</text>
<text x="73" y="98.4">SWCLK</text>
<text x="73.1" y="96">SWDIO</text>
<text x="194.3" y="97.2">RSTn</text>
<text x="248.7" y="97.2">RFO_HF</text>
<text x="249.5" y="100.8">RXTX</text>
<text x="193.2" y="104.3">SPI_NSS</text>
<text x="193.2" y="106.6">SPI_SCK</text>
<text x="252.1" y="104.3">DIO0</text>
<text x="252.1" y="106.6">DIO1</text>
<text x="193" y="109">SPI_MISO</text>
<text x="193" y="111.3">SPI_MOSI</text>
<text x="252.1" y="109">DIO2</text>
<text x="252.1" y="111.3">DIO3</text>
<text x="252.1" y="113.7">DIO4</text>
<text x="252.1" y="116">DIO5</text>
<text x="147.1" y="184.3">RXTX</text>
<text x="176.7" y="183.1">DIO0</text>
<text x="176.7" y="185.5">DIO1</text>
<text x="145.8" y="191.4">SPI_MISO</text>
<text x="146.1" y="186.7">SPI_NSS</text>
<text x="146.1" y="189.1">SPI_SCK</text>
<text x="176.7" y="187.9">DIO2</text>
<text x="176.7" y="190.2">DIO3</text>
<text x="145.8" y="193.8">SPI_MOSI</text>
<text x="176.7" y="192.6">DIO4</text>
<text x="176.7" y="194.9">DIO5</text>
</g>
</svg>
